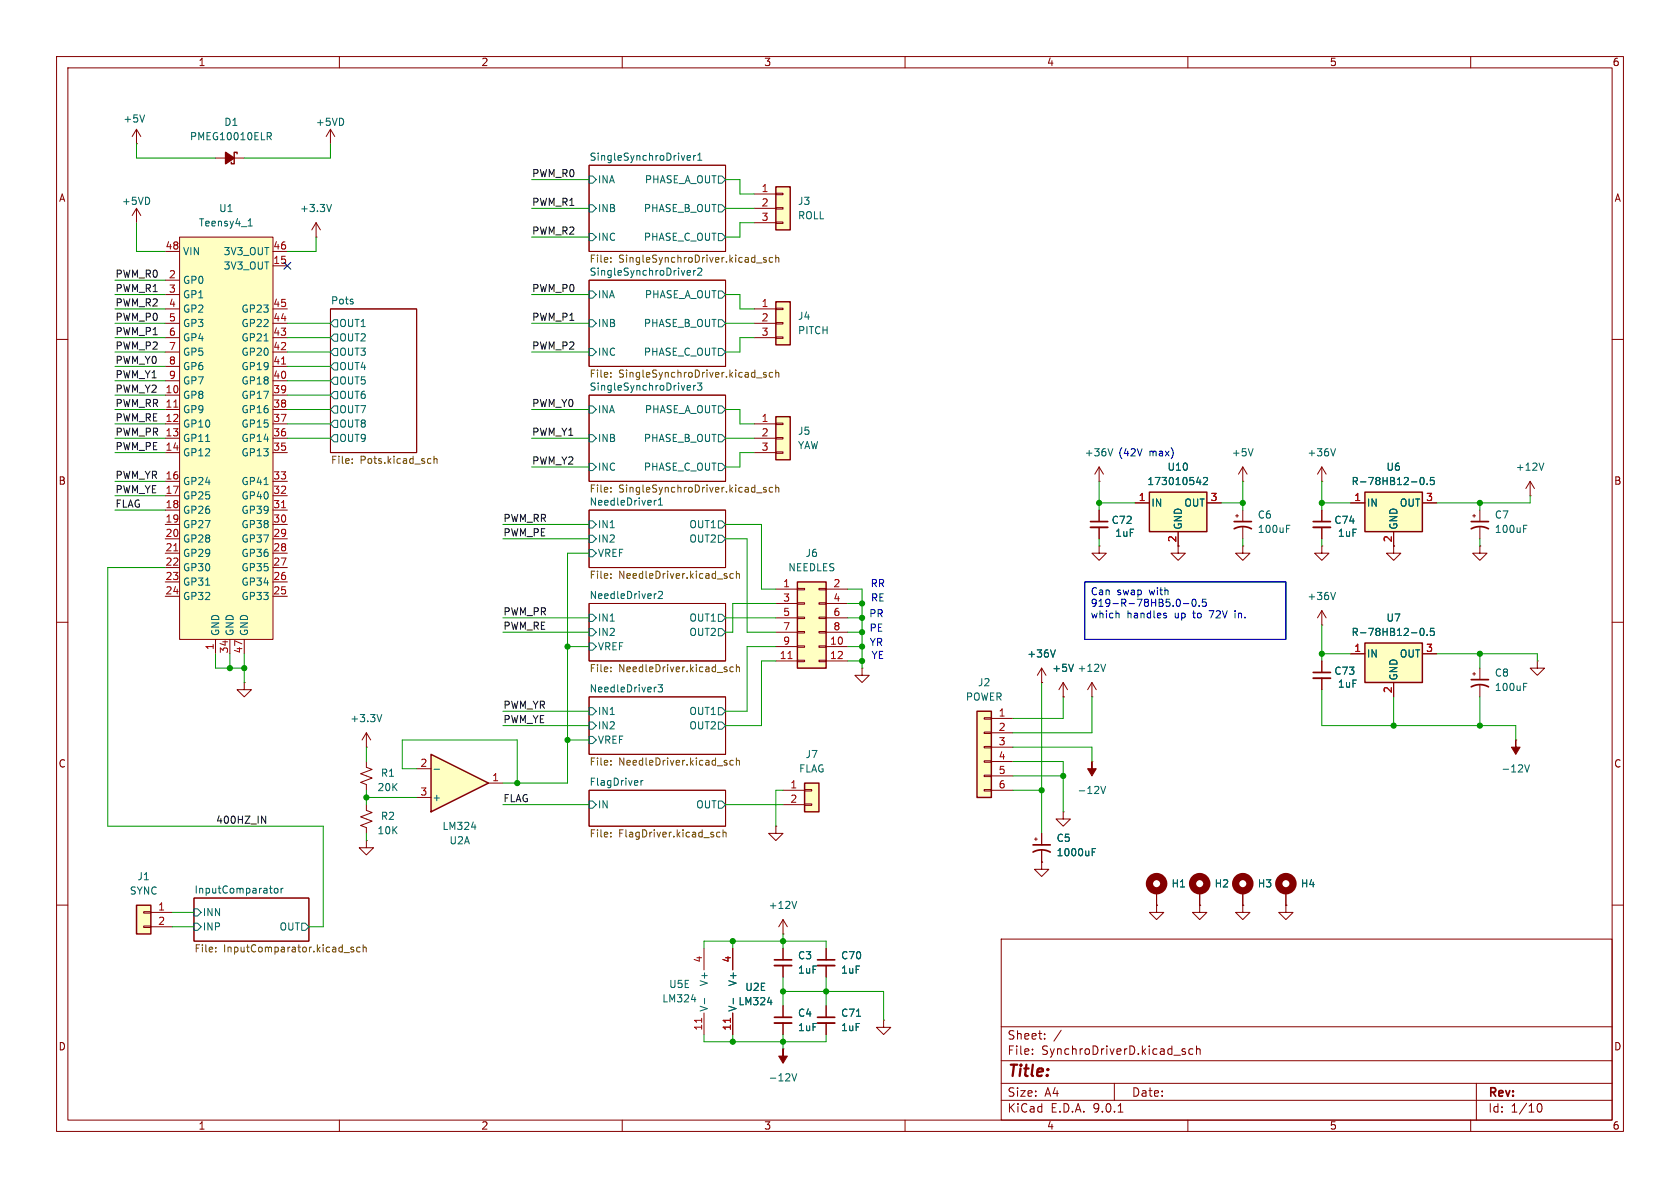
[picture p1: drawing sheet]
<svg xmlns="http://www.w3.org/2000/svg" width="297mm" height="210mm" viewBox="0 0 297 210" stroke-linecap="round" stroke-linejoin="round" font-family="sans-serif">
<g fill="none" stroke="#840000" stroke-width=".18">
<path d="M10 10h277v190h-277zM12 12h273v186h-273zM60 10v2M110 10v2M160 10v2M210 10v2M260 10v2M104.1 29.2h24.2v15.3h-24.2zM58.4 54.6h15.3v25.4h-15.3zM104.1 49.5h24.2v15.3h-24.2zM10 60h2M104.1 69.9h24.2v15.2h-24.2z"/>
<path d="M285 60h2M104.1 90.2h24.2v10.1h-24.2zM10 110h2M104.1 106.7h24.2v10.1h-24.2zM184.1 118.1l-.7 1.3M184.1 118.1l.8 1.3M184.1 118.1v2.6M285 110h2M104.1 139.7h24.2v6.4h-24.2zM104.1 123.2h24.2v10.2h-24.2zM184.1 120.7h.1M34.3 158.8h20.3v7.6h-20.3z"/>
<path d="M10 160h2M146 177.8v2M177 166h108v32h-108zM219.7 160v1.3h1.3l-1.3 1.3-1.3-1.3h1.3M219.7 160h.1M285 160h2M60 198v2M110 198v2M146 180.8v2.1M156.2 180.3v1.3h1.3l-1.3 1.3-1.3-1.3h1.3M156.2 180.3h.1M160 198v2"/>
<path d="M177 194.5h108M177 191.5h108M177 187.5h108M177 181.5h108M182.5 186.3v.1M182.5 185.5v.1M184.7 183.6v.1M184.7 182.8v.1M187.6 182.1l-1.3 2M197 191.5v3M197.7 196.6h.8M209.2 185.9l.3 .1 .1 .2-.2 .2h-.3"/>
<path d="M209.2 185.4l.3 .1M210 198v2M210.9 185.5l-.4-.1-.3 .3v.4l.1 .2h.6M211.5 185.5l.2-.1 .4 .1 .1 .9M211.5 184.9v1.5M260 198v2M261 191.5v6.5M271.7 195.7l.2-.5 .2-.1a.81 .81 0 0 1 .6 .6 .81 .81 0 0 1-.3 .8h-.4l-.3-.5"/>
</g>
<g fill="none" stroke="#006464" stroke-width=".18">
<path d="M104.1 36.2h.7l.6 .6-.6 .7h-.7zM104.1 31.1h.7l.6 .7-.6 .6h-.7zM121.5 28.2l.2 .1h.3M121.5 27.7l.2-.2h.2l.2 .2v.1l-.6 .1M122.6 27.5v.8M123 27.5l-.4 .2M123.4 28.3h.7M123.4 27.4l.3-.3v1.2M127 31.1h.6l.7 .7-.7 .6h-.6zM127 36.2h.6l.7 .6-.7 .7h-.6zM59.1 56.5h.6v1.3h-.6l-.7-.6zM59.1 59.1h.6v1.2h-.6l-.7-.6z"/>
<path d="M104.1 41.3h.7l.6 .6-.6 .6h-.7zM104.1 56.5h.7l.6 .7-.6 .6h-.7zM104.1 51.4h.7l.6 .7-.6 .6h-.7zM121.7 47.8l.3 .1 .1 .2-.6 .1M122 48.6l-.3 .1M122.6 47.8v.9M123 47.8l-.4 .3M124.1 47.7l-.8 1h.8M127 41.3h.6l.7 .6-.7 .6h-.6zM127 51.4h.6l.7 .7-.7 .6h-.6zM127 56.5h.6l.7 .7-.7 .6h-.6zM59.1 61.6h.6v1.3h-.6l-.7-.7z"/>
<path d="M59.1 64.1h.6v1.3h-.6l-.7-.6zM59.1 66.7h.6v1.2h-.6l-.7-.6zM59.1 69.2h.6v1.3h-.6l-.7-.6zM59.1 71.8h.6v1.2h-.6l-.7-.6zM59.1 74.3h.6v1.3h-.6l-.7-.7zM59.1 76.8h.6v1.3h-.6l-.7-.6zM104.1 61.6h.7l.6 .6-.6 .7h-.7zM104.1 76.8h.7l.6 .7-.6 .6h-.7zM104.1 71.8h.7l.6 .6-.6 .6h-.7zM121.7 68.1l.3 .1 .1 .2-.6 .2M122 68.9l-.3 .1M122.6 68.1v.9"/>
<path d="M123 68.1l-.4 .3M124.1 67.7l-.4 .5 .3 .1v.6l-.2 .1-.5-.1M127 61.6h.6l.7 .6-.7 .7h-.6zM127 71.8h.6l.7 .6-.7 .6h-.6zM127 76.8h.6l.7 .7-.7 .6h-.6zM104.1 92.1h.7l.6 .6-.6 .6h-.7zM104.1 94.6h.7l.6 .7-.6 .6h-.7zM104.1 97.2h.7l.6 .6-.6 .6h-.7zM104.1 81.9h.7l.6 .7-.6 .6h-.7zM116 88.4l-.3 .3M116.4 89.3h.7M116.8 88v1.3"/>
<path d="M127 92.1h.6l.7 .6-.7 .6h-.6zM127 94.6h.6l.7 .7-.7 .6h-.6zM127 81.9h.6l.7 .7-.7 .6h-.6zM104.1 108.6h.7l.6 .6-.6 .7h-.7zM104.1 111.1h.7l.6 .7-.6 .6h-.7zM104.1 113.7h.7l.6 .6-.6 .6h-.7zM115.9 105h.1M116.4 104.7l.5-.2 .2 .4-.8 .9h.8M127 108.6h.6l.7 .6-.7 .7h-.6zM127 111.1h.6l.7 .7-.7 .6h-.6zM186.6 114.9l-.5 1.2M104.1 125.1h.7l.6 .6-.6 .7h-.7z"/>
<path d="M104.1 127.6h.7l.6 .7-.6 .6h-.7zM104.1 130.2h.7l.6 .6-.6 .6h-.7zM113.3 138v.8M113.7 138l-.4 .2M115.9 121.5h.1M116.3 121h.8l-.4 .5 .4 .1v.6l-.2 .1-.6-.1M127 125.1h.6l.7 .6-.7 .7h-.6zM127 127.6h.6l.7 .7-.7 .6h-.6zM48.5 157.1l.2-.1 .4 .1v.5l-.1 .2-.3 .1-.2-.1zM49.7 157v.9M50.1 157l-.4 .3M104.1 141.6h.7l.6 .6-.6 .7h-.7z"/>
<path d="M127 141.6h.6l.7 .6-.7 .7h-.6zM34.3 163.2h.6l.7 .6-.7 .7h-.6zM34.3 160.7h.6l.7 .6-.7 .6h-.6zM53.3 163.2h.7l.6 .6-.6 .7h-.7zM151.4 179.7h.7"/>
</g>
<g fill="none" stroke="#725600" stroke-width=".18">
<path d="M108 46.2v.2M108 45.6v.1M133.8 46.5h.9M135.4 45.6l-.3-.1-.1 .2v.2l.4 .1v.3h-.4M136.6 45.6l-.4-.1-.2 .3 .1 .5h.5M137.1 45.6l.2-.1 .3 .1 .1 .8M137.1 45.1v1.3M108 65.9v.1M108 66.6v.1M133.8 66.8h.9M135.4 65.9l-.3-.1-.1 .2v.2l.4 .1v.3h-.4M136.6 65.9l-.4-.1-.2 .3 .1 .5h.5"/>
<path d="M137.1 65.4v1.3M137.1 66l.2-.2 .3 .1 .1 .8M62.3 81.8v.1M62.3 81.1v.2M75.8 81.1h.4M76.2 81.9h-.4M76.7 81.2l.2-.1h.3l.1 .8M76.7 80.6v1.3M108 86.2v.1M108 86.9v.1M133.8 87.1h.9M135.4 86.2h-.3l-.1 .1v.2l.4 .1v.3h-.4"/>
<path d="M136.6 86.2h-.4l-.2 .2 .1 .5h.5M137.1 85.7v1.3M137.1 86.3l.2-.1h.3l.1 .8M108 101.5v.1M108 102.1v.1M108 118v.1M108 118.6v.1M128.5 101.9v.3M128.5 118.4v.3M129.6 101.5l-.3-.1-.3 .2 .2 .6h.4M129.6 118l-.3-.1-.3 .2 .2 .6h.4M130.2 101v1.2"/>
<path d="M130.2 117.5v1.2M130.2 101.5l.2-.1 .3 .1v.7M130.2 118l.2-.1 .3 .1v.7M108 134.5v.1M108 135.1v.2M128.5 134.9v.3M129.6 134.5l-.3-.1-.3 .3 .2 .5h.4M130.2 134.5l.2-.1 .3 .1v.8M130.2 134v1.3M108 147.2v.1M108 147.8v.2M127.3 147.2l-.4-.1-.2 .3 .1 .5h.5"/>
<path d="M127.8 147.2l.2-.1 .3 .1 .1 .8M127.8 146.7v1.3M38.1 168.2v.1M38.1 167.5v.1M60.8 168.4h1M62.5 167.5l-.3-.1-.2 .2 .1 .2 .4 .1v.3h-.5M63.7 167.5l-.4-.1-.2 .3 .1 .5h.5M64.2 167.6l.2-.2 .3 .1v.8M64.2 167v1.3"/>
</g>
<path d="M144.5 179.8h3.1" fill="none" stroke="#840000" stroke-width=".3"/>
<path d="M144.5 180.8h3.1" fill="none" stroke="#840000" stroke-width=".33"/>
<path d="M137.2 73.7h2.5v7.6h-2.5z" fill="#ffffc2"/>
<path d="M137.2 73.7h2.5v7.6h-2.5z" fill="none" stroke="#840000" stroke-width=".25"/>
<path d="M133.3 74.9h3.9M133.3 77.5h3.9M137.2 74.8h1.2v.3h-1.2zM137.2 77.3h1.2v.3h-1.2zM137.2 79.9h1.2v.2h-1.2zM133.3 80h3.9" fill="none" stroke="#840000" stroke-width=".18"/>
<path d="M137.2 53.3h2.5v7.7h-2.5z" fill="#ffffc2"/>
<path d="M137.2 53.3h2.5v7.7h-2.5z" fill="none" stroke="#840000" stroke-width=".25"/>
<g fill="none" stroke="#840000" stroke-width=".18">
<path d="M133.3 54.6h3.9M133.3 57.2h3.9M133.3 59.7h3.9M137.2 54.5h1.2v.2h-1.2zM137.2 57h1.2v.3h-1.2zM137.2 59.6h1.2v.2h-1.2zM64.8 132.1h.1M64.8 129.5l-.8 1.3M64.8 129.5l.7 1.3M64.8 129.5v2.6M212.1 157.5v2.5M219.7 157.5v2.5"/>
<path d="M138.4 165.1h.1M138.4 162.6l-.7 1.2M138.4 162.6l.8 1.2M138.4 162.6v2.5M227.3 160v1.3h1.3l-1.3 1.3-1.2-1.3h1.2M227.3 160h.1"/>
</g>
<path d="M67.5 126.3l-.4 1.3M140.8 159.3l-.4 1.3" fill="none" stroke="#006464" stroke-width=".18"/>
<g fill="none" stroke="#840000" stroke-width="1.3">
<circle cx="212.1" cy="156.2" r="1.27"/>
<circle cx="219.7" cy="156.2" r="1.27"/>
</g>
<path d="M172.7 125.7h2.6v15.3h-2.6z" fill="#ffffc2"/>
<path d="M172.7 125.7h2.6v15.3h-2.6z" fill="none" stroke="#840000" stroke-width=".25"/>
<g fill="none" stroke="#840000" stroke-width=".18">
<path d="M219.7 85.1h.1M219.7 82.6l-.8 1.2M219.7 82.6l.8 1.2M219.7 82.6v2.5M174 126.9h1.3v.2h-1.3zM174 129.4h1.3v.3h-1.3zM174 132h1.3v.2h-1.3zM174 134.5h1.3v.2h-1.3zM174 137h1.3v.3h-1.3zM174 139.6h1.3v.2h-1.3zM175.3 127h3.8M175.3 129.5h3.8"/>
<path d="M175.3 132.1h3.8M175.3 134.6h3.8M175.3 137.2h3.8M175.3 139.7h3.8M227.3 157.5v2.5M212.1 160v1.3h1.3l-1.3 1.3-1.3-1.3h1.3M212.1 160h.1"/>
</g>
<circle cx="227.3" cy="156.2" r="1.27" fill="none" stroke="#840000" stroke-width="1.3"/>
<path d="M221.5 79.3l-.4 1.3" fill="none" stroke="#006464" stroke-width=".18"/>
<path d="M203.2 87h10.2v7h-10.2z" fill="#ffffc2"/>
<path d="M203.2 87h10.2v7h-10.2z" fill="none" stroke="#840000" stroke-width=".25"/>
<g fill="none" stroke="#840000" stroke-width=".18">
<path d="M194.3 85.1h.1M194.3 82.6l-.8 1.2M194.3 82.6l.8 1.2M194.3 82.6v2.5M200.7 88.9h2.5M208.3 94v2.5M213.4 88.9h2.5M218.4 91.2h.5M218.7 90.9v.5M219.7 90.2v2M219.7 93.2v2.1M64.8 134.6v1l1 .4-2 .8 2 .7-2 .8 1 .4v1"/>
<path d="M188 123.2h.1M188 120.7l-.8 1.2M188 120.7l.7 1.2M188 120.7v2.5"/>
</g>
<path d="M196.7 79.3l-.4 1.3M211.5 85.2h.8M212.2 84.8v.9M212.8 84.5l.4-.1 .3 .4-.8 .9h.8M227.4 93.5h.5M227.4 92.9h.6M189.8 117.4l-.4 1.3" fill="none" stroke="#006464" stroke-width=".18"/>
<path d="M218.2 93.5a3.2 3.2 0 0 1 3 0M218.2 92.2h3" fill="none" stroke="#840000" stroke-width=".3"/>
<path d="M142.2 138.4h2.6v5.1h-2.6z" fill="#ffffc2"/>
<path d="M142.2 138.4h2.6v5.1h-2.6z" fill="none" stroke="#840000" stroke-width=".25"/>
<path d="M233.7 116.8v2.1M233.7 119.9v2M138.4 139.7h3.8M142.2 139.6h1.3v.2h-1.3zM137.2 146.1v1.2h1.2l-1.2 1.3-1.3-1.3h1.3M137.2 146.1h.1M138.4 142.2h3.8M142.2 142.1h1.3v.3h-1.3z" fill="none" stroke="#840000" stroke-width=".18"/>
<path d="M232.2 118.9h3" fill="none" stroke="#840000" stroke-width=".3"/>
<path d="M232.2 119.9h3" fill="none" stroke="#840000" stroke-width=".33"/>
<path d="M241.3 113.7h10.2v7h-10.2z" fill="#ffffc2"/>
<path d="M241.3 113.7h10.2v7h-10.2z" fill="none" stroke="#840000" stroke-width=".25"/>
<g fill="none" stroke="#840000" stroke-width=".18">
<path d="M194.3 96.5v1.3h1.3l-1.3 1.3-1.3-1.3h1.3M194.3 96.5h.1M194.3 90.2v2M194.3 93.2v2.1M208.3 96.5v1.3h1.2l-1.2 1.3-1.3-1.3h1.3M219.7 96.5v1.3h1.3l-1.3 1.3-1.3-1.3h1.3M219.7 96.5h.1M260.3 91.2h.6M260.6 90.9v.5M261.6 96.5v1.3h1.3l-1.3 1.3-1.3-1.3h1.3M261.6 96.5h.1M261.6 90.2v2"/>
<path d="M261.6 93.2v2.1M270.5 87.6h.1M270.5 85.1l-.8 1.3M270.5 85.1l.8 1.3M270.5 85.1v2.5M233.7 110.5h.1M233.7 108l-.8 1.2M233.7 108l.7 1.2M233.7 108v2.5M238.8 115.6h2.5M251.5 115.6h2.5M271.8 116.8v1.3h1.2l-1.2 1.3-1.3-1.3h1.3"/>
<path d="M271.8 116.8h.1M193 123.2h.1M193 120.7l-.7 1.2M193 120.7l.8 1.2M193 120.7v2.5M246.4 120.7v2.5M268 130.8h.1M64.8 142.2v1.1l1 .3-2 .8 2 .8-2 .7 1 .4v1M182.9 148.3h.5M183.1 148.1v.5M184.1 152.4v1.3h1.3l-1.3 1.2-1.2-1.2h1.2M184.1 152.4h.1"/>
<path d="M184.1 147.3v2.1M184.1 150.4v2M188 143.5v1.3h1.2l-1.2 1.3-1.3-1.3h1.3M188 143.5h.1M204.5 157.5v2.5M124.5 167.6v3.9M124.5 179.1v3.8M129.5 167.6v3.9M129.5 179.1v3.8M138.4 177.8v2M204.5 160v1.3h1.2l-1.2 1.3-1.3-1.3h1.3M204.5 160h.1"/>
<path d="M138.4 185.4h.1M138.4 180.8v2.1"/>
</g>
<g fill="none" stroke="#006464" stroke-width=".18">
<path d="M269.4 93.5h.4M269.4 92.9h.6M272.9 81.9l-.4 1.2M195.5 117.4l-.5 1.3M236.1 104.7l-.4 1.3M251.2 111.2l.1-.1a.68 .68 0 0 1 .5 .6 .68 .68 0 0 1-.5 .6l-.1-.1-.2-.3zM252.3 112.2v.1M253.5 111.1h-.6v.6l.1-.1h.5l.1 .2-.1 .4-.2 .1-.4-.1M269.5 135.2l.5 1.3 .4-1.3M193.1 150.6h.4M193.1 150h.6M122.2 176.7h.8"/>
<path d="M124.6 176.5v1M129.6 176.5v1M135.7 177.2h.8M140 189.8l.4 1.3 .4-1.3"/>
</g>
<path d="M192.8 92.2h3M260.1 93.5a3.2 3.2 0 0 1 3 0M260.1 92.2h3M182.6 150.6a3.2 3.2 0 0 1 3.1 0M182.6 149.4h3.1M136.9 179.8h3.1" fill="none" stroke="#840000" stroke-width=".3"/>
<path d="M192.8 93.2h3M136.9 180.8h3.1" fill="none" stroke="#840000" stroke-width=".33"/>
<path d="M124 180v.7M129.1 180v.7" fill="none" stroke="#a90000" stroke-width=".18"/>
<g fill="#840000" stroke="#840000" stroke-width=".18">
<path d="M268 130.8v1.3h.7l-.7 1.3-.8-1.3h.8z"/>
<path d="M138.4 185.4v1.3h.8l-.8 1.3-.7-1.3h.7z"/>
</g>
<circle cx="204.5" cy="156.2" r="1.27" fill="none" stroke="#840000" stroke-width="1.3"/>
<path d="M31.7 41.9h16.6v71.1h-16.6z" fill="#ffffc2"/>
<g fill="none" stroke="#840000" stroke-width=".18">
<path d="M29.2 44.5h2.5M29.2 49.5h2.5M29.2 52.1h2.5M29.2 54.6h2.5M29.2 57.2h2.5M29.2 59.7h2.5M31.7 41.9h16.6v71.1h-16.6zM48.3 44.5h2.5M48.3 54.6h2.5M48.3 57.2h2.5M48.3 59.7h2.5M48.3 47h2.5"/>
<path d="M29.2 62.2h2.5M29.2 64.8h2.5M29.2 67.3h2.5M29.2 69.9h2.5M29.2 72.4h2.5M29.2 74.9h2.5M29.2 77.5h2.5M48.3 62.2h2.5M48.3 64.8h2.5M48.3 67.3h2.5M48.3 69.9h2.5M48.3 72.4h2.5"/>
<path d="M48.3 74.9h2.5M48.3 77.5h2.5M29.2 80h2.5M29.2 85.1h2.5M29.2 87.6h2.5M29.2 90.2h2.5M29.2 92.7h2.5M29.2 95.3h2.5M29.2 97.8h2.5M48.3 80h2.5M48.3 85.1h2.5M48.3 87.6h2.5"/>
<path d="M48.3 90.2h2.5M48.3 92.7h2.5M48.3 95.3h2.5M48.3 97.8h2.5M233.7 96.5v1.3h1.2l-1.2 1.3-1.3-1.3h1.3M233.7 96.5h.1M233.7 90.2v2M233.7 93.2v2.1M246.4 96.5v1.3h1.2l-1.2 1.3-1.3-1.3h1.3M29.2 100.3h2.5M29.2 102.9h2.5M29.2 105.4h2.5"/>
<path d="M38.1 113v2.6M40.6 113v2.6M43.2 113v2.6M48.3 100.3h2.5M48.3 102.9h2.5M48.3 105.4h2.5M193 134.6h.1M64.8 148.6v1.3h1.2l-1.2 1.2-1.3-1.2h1.3M64.8 148.6h.1M146 167.6v2.1M146 170.7v2"/>
</g>
<path d="M30.7 72h.7M49.8 64.4h.7M30.7 97.4h.7M49.8 89.8h.7" fill="none" stroke="#a90000" stroke-width=".18"/>
<path d="M43.9 39.9h.7M44 39l.2-.3v1.2M36.3 78h.8M46.7 60.3h.7M46.7 85.7h.7M36.3 103.4h.8M194.6 139l.4 1.3 .5-1.3" fill="none" stroke="#006464" stroke-width=".18"/>
<path d="M193 134.6v1.3h.8l-.8 1.3-.7-1.3h.7z" fill="#840000" stroke="#840000" stroke-width=".18"/>
<path d="M232.2 92.2h3M144.5 169.7h3.1" fill="none" stroke="#840000" stroke-width=".3"/>
<path d="M232.2 93.2h3M144.5 170.7h3.1" fill="none" stroke="#840000" stroke-width=".33"/>
<path d="M241.3 87h10.2v7h-10.2z" fill="#ffffc2"/>
<path d="M241.3 87h10.2v7h-10.2z" fill="none" stroke="#840000" stroke-width=".25"/>
<path d="M233.7 85.1h.1M233.7 82.6l-.8 1.2M233.7 82.6l.7 1.2M233.7 82.6v2.5M238.8 88.9h2.5M246.4 94v2.5M251.5 88.9h2.5" fill="none" stroke="#840000" stroke-width=".18"/>
<path d="M236.1 79.3l-.4 1.3M251.2 84.5l.1-.1a.68 .68 0 0 1 .5 .6 .68 .68 0 0 1-.5 .7l-.1-.2-.2-.3zM252.3 85.5v.2M253.5 84.4h-.6v.6l.1-.1h.5l.1 .2-.1 .4-.2 .2-.4-.2" fill="none" stroke="#006464" stroke-width=".18"/>
<path d="M76.2 133.4l10.2 5-10.2 5.1z" fill="#ffffc2"/>
<path d="M41.9 27.2v-.3h-.5v2.1h-.5v-.3M76.2 133.4l10.2 5-10.2 5.1z" fill="none" stroke="#840000" stroke-width=".25"/>
<g fill="none" stroke="#840000" stroke-width=".18">
<path d="M24.1 25.4h.1M24.1 22.9l.8 1.2M24.1 22.9l-.7 1.2M24.1 22.9v2.5M24.1 36.8v2.6M24.1 36.8l-.7 1.3M24.1 36.8l.8 1.3M38.1 27.9h5.1M55.9 39.4l-.8 1.2M55.9 39.4l.7 1.2M55.9 39.4v2.5M58.4 22.9l-.7 1.2"/>
<path d="M58.4 22.9l.8 1.2M58.4 22.9v2.5M55.9 41.9h.1M152.4 118.1v1.3h1.3l-1.3 1.3-1.3-1.3h1.3M152.4 118.1h.1M260.3 119.1h.6M260.6 118.9v.5M261.6 118.1v2M73.7 135.9h2.5M86.4 138.4h2.5M261.6 121.2v2M73.7 141h2.5"/>
<path d="M138.4 167.6v2.1M138.4 170.7v2"/>
</g>
<path d="M25.6 20.3l-.5 1.3M47.2 23.4h.5l.3 .3-.2 .3-.6 .1M47.5 24.1l.5 .6M58.6 36.1l-.4 1.3M76.7 136h1M269.4 121.4h.4M269.4 120.8h.6M83.4 146.2h.8" fill="none" stroke="#006464" stroke-width=".18"/>
<path d="M260.1 121.4a3.2 3.2 0 0 1 3 0M260.1 120.1h3M136.9 169.7h3.1" fill="none" stroke="#840000" stroke-width=".3"/>
<path d="M136.9 170.7h3.1" fill="none" stroke="#840000" stroke-width=".33"/>
<path d="M39.9 26.9l1.5 1-1.5 1.1z" fill="#840000" stroke="#840000" stroke-width=".25"/>
<path d="M137.2 33h2.5v7.6h-2.5z" fill="#ffffc2"/>
<path d="M137.2 33h2.5v7.6h-2.5z" fill="none" stroke="#840000" stroke-width=".25"/>
<path d="M133.3 34.3h3.9M133.3 36.8h3.9M133.3 39.4h3.9M137.2 34.2h1.2v.2h-1.2zM137.2 36.7h1.2v.3h-1.2zM137.2 39.2h1.2v.3h-1.2zM43.2 120.7v1.2h1.2l-1.2 1.3-1.3-1.3h1.3M43.2 120.7h.1" fill="none" stroke="#840000" stroke-width=".18"/>
<path d="M141 102.9h5v15.2h-5z" fill="#ffffc2"/>
<path d="M141 102.9h5v15.2h-5z" fill="none" stroke="#840000" stroke-width=".25"/>
<g fill="none" stroke="#840000" stroke-width=".18">
<path d="M137.2 104.1h3.8M137.2 106.7h3.8M137.2 109.2h3.8M137.2 111.8h3.8M137.2 114.3h3.8M137.2 116.8h3.8M141 104h1.2v.3h-1.2zM141 106.6h1.2v.2h-1.2zM141 109.1h1.2v.2h-1.2zM141 111.6h1.2v.3h-1.2zM141 114.2h1.2v.2h-1.2zM141 116.7h1.2v.3h-1.2z"/>
<path d="M144.8 104h1.2v.3h-1.2zM144.8 106.6h1.2v.2h-1.2zM144.8 109.1h1.2v.2h-1.2zM144.8 111.6h1.2v.3h-1.2zM144.8 114.2h1.2v.2h-1.2zM144.8 116.7h1.2v.3h-1.2zM146 104.1h3.9M146 106.7h3.9M146 109.2h3.9M146 111.8h3.9M146 114.3h3.9M146 116.8h3.9"/>
</g>
<path d="M139.3 116.4h.7" fill="none" stroke="#a90000" stroke-width=".18"/>
<path d="M24.1 160h2.6v5.1h-2.6z" fill="#ffffc2"/>
<path d="M24.1 160h2.6v5.1h-2.6z" fill="none" stroke="#840000" stroke-width=".25"/>
<g fill="none" stroke="#840000" stroke-width=".18">
<path d="M194.3 90.2v2M194.3 93.2v2.1M200.7 88.9h2.5M208.3 94v2.5M213.4 88.9h2.5M233.7 90.2v2M233.7 93.2v2.1M238.8 88.9h2.5M246.4 94v2.5M251.5 88.9h2.5M233.7 116.8v2.1M233.7 119.9v2"/>
<path d="M238.8 115.6h2.5M251.5 115.6h2.5M184.1 120.7h.1M188 123.2h.1M246.4 120.7v2.5M184.1 152.4h.1M184.1 147.3v2.1M184.1 150.4v2M204.5 157.5v2.5M212.1 157.5v2.5M219.7 157.5v2.5M227.3 157.5v2.5"/>
<path d="M25.4 161.2h1.3v.2h-1.3zM25.4 163.7h1.3v.3h-1.3zM26.7 161.3h3.8M26.7 163.8h3.8M129.5 167.6v3.9M129.5 179.1v3.8M138.4 167.6v2.1M138.4 170.7v2M138.4 177.8v2M146 167.6v2.1M146 170.7v2M146 177.8v2"/>
<path d="M204.5 160h.1M212.1 160h.1M219.7 160h.1M227.3 160h.1M138.4 180.8v2.1M146 180.8v2.1"/>
</g>
<path d="M46.2 144.3l.8 1.2v-1.2" fill="none" stroke="#0f0f0f" stroke-width=".18"/>
<g fill="none" stroke="#009600" stroke-width=".18">
<path d="M24.1 39.4v5.1h5.1M24.1 25.4v2.5h14M58.4 25.4v2.5h-15.2M94 31.8h10.1M94 36.8h10.1M128.3 31.8h2.5v2.5h2.5M128.3 36.8h5M133.3 39.4h-2.5v2.5h-2.5M20.3 57.2h8.9M20.3 52.1h8.9M20.3 54.6h8.9M20.3 59.7h8.9"/>
<path d="M20.3 49.5h8.9M50.8 57.2h7.6M50.8 59.7h7.6M55.9 41.9v2.6h-5.1M94 57.2h10.1M94 52.1h10.1M94 41.9h10.1M128.3 57.2h5M128.3 52.1h2.5v2.5h2.5M133.3 59.7h-2.5v2.5h-2.5M20.3 62.2h8.9M20.3 72.4h8.9"/>
<path d="M20.3 74.9h8.9M20.3 77.5h8.9M20.3 67.3h8.9M20.3 69.9h8.9M20.3 64.8h8.9M50.8 62.2h7.6M50.8 72.4h7.6M50.8 74.9h7.6M50.8 77.5h7.6M50.8 67.3h7.6M50.8 69.9h7.6M50.8 64.8h7.6"/>
<path d="M94 62.2h10.1M94 72.4h10.1M94 77.5h10.1M128.3 72.4h2.5v2.5h2.5M128.3 77.5h5M20.3 80h8.9M20.3 90.2h8.9M20.3 87.6h8.9M20.3 85.1h8.9M88.9 95.3h15.2M88.9 92.7h15.2M94 82.6h10.1"/>
<path d="M104.1 97.8h-3.8v40.6h-11.4M128.3 95.3h3.8v16.5h5.1M128.3 92.7h6.3v11.4h2.6M133.3 80h-2.5v2.6h-2.5M194.3 85.1v5.1M194.3 95.3v1.2M194.3 88.9h6.4M215.9 88.9h3.8M219.7 85.1v5.1M219.7 95.3v1.2M233.7 88.9h5.1M233.7 85.1v5.1"/>
<path d="M233.7 95.3v1.2M261.6 88.9v1.3M261.6 95.3v1.2M270.5 87.6v1.3h-16.5M29.2 100.3h-10.2v45.8h38.1v17.7h-2.5M38.1 115.6v2.5h5.1M40.6 115.6v2.5M43.2 115.6v5.1M88.9 109.2h15.2M88.9 111.8h15.2M100.3 114.3h3.8M128.3 109.2h8.9"/>
<path d="M137.2 106.7h-7.7v5.1h-1.2M137.2 114.3h-5.1v11.4h-3.8M137.2 116.8h-2.6v11.5h-6.3M149.9 114.3h2.5M149.9 116.8h2.5M149.9 106.7h2.5M149.9 104.1h2.5v14M149.9 109.2h2.5M149.9 111.8h2.5M233.7 110.5v6.3M233.7 115.6h5.1M254 115.6h17.8v1.2"/>
<path d="M261.6 115.6v2.5M64.8 132.1v2.5M64.8 139.7v2.5M73.7 135.9h-2.6v-5.1h20.3v7.6M88.9 125.7h15.2M88.9 128.3h15.2M100.3 130.8h3.8M138.4 139.7h-1.2v6.4M179.1 139.7h5M179.1 134.6h8.9v8.9M179.1 137.2h8.9M179.1 132.1h13.9v2.5"/>
<path d="M184.1 120.7v26.6M188 123.2v3.8h-8.9M193 123.2v6.3h-13.9M233.7 121.9v6.4h34.3v2.5M246.4 123.2v5.1M261.6 123.2v5.1M64.8 147.3v1.3M64.8 141h8.9M88.9 142.2h15.2M128.3 142.2h10.1M30.5 163.8h3.8M30.5 161.3h3.8"/>
<path d="M124.5 167.6v-1.2h21.5v1.2M129.5 166.4v1.2M138.4 165.1v2.5M138.4 172.7v5.1M138.4 175.3h17.8v5M146 172.7v5.1M124.5 182.9v1.3h21.5v-1.3M129.5 182.9v1.3M138.4 182.9v2.5"/>
</g>
<path d="M50.2 46.4l1.2 1.2M51.4 46.4l-1.2 1.2" fill="none" stroke="#000084" stroke-width=".18"/>
<path d="M201.9 79.3l-.4 1.3M191.8 102.9h35.5v10.1h-35.5zM197.7 108.4l.1 .2v.6M205.9 108.8l.3 .1v.2l-.1 .1h-.3M205.9 108.4h.3M208.5 106l.2 .4-.2 .7M209.2 106.7h1M210.9 106l.1-.1a.68 .68 0 0 1 .5 .7 .68 .68 0 0 1-.5 .6 .84 .84 0 0 1-.1-1.2zM212 107.1v.1M213.2 105.9h-.6l-.1 .6 .2-.1 .4 .1 .2 .1-.1 .5-.2 .1-.5-.1M218.3 108v.1M218.3 108.4v.8" fill="none" stroke="#0000c2" stroke-width=".18"/>
<g fill="none" stroke="#006464" stroke-width=".18">
<path d="M211.5 85.2h.8M212.2 84.8v.9M212.8 84.5l.4-.1 .3 .4-.8 .9h.8M251.2 84.5l.1-.1a.68 .68 0 0 1 .5 .6 .68 .68 0 0 1-.5 .7l-.1-.2-.2-.3zM252.3 85.5v.2M253.5 84.4h-.6v.6l.1-.1h.5l.1 .2-.1 .4-.2 .2-.4-.2M186.6 114.9l-.5 1.2M189.8 117.4l-.4 1.3M251.2 111.2l.1-.1a.68 .68 0 0 1 .5 .6 .68 .68 0 0 1-.5 .6l-.1-.1-.2-.3zM252.3 112.2v.1M253.5 111.1h-.6v.6l.1-.1h.5l.1 .2-.1 .4-.2 .1-.4-.1M193.1 150.6h.4"/>
<path d="M193.1 150h.6M129.6 176.5v1M135.7 177.2h.8M151.4 179.7h.7"/>
</g>
<path d="M129.1 180v.7" fill="none" stroke="#a90000" stroke-width=".18"/>
<g fill="#009600" stroke="#009600" stroke-width=".18">
<circle cx="152.4" cy="109.2" r=".46"/>
<circle cx="194.3" cy="88.9" r=".46"/>
<circle cx="152.4" cy="111.8" r=".46"/>
<circle cx="219.7" cy="88.9" r=".46"/>
<circle cx="246.4" cy="128.3" r=".46"/>
<circle cx="261.6" cy="115.6" r=".46"/>
<circle cx="261.6" cy="128.3" r=".46"/>
<circle cx="261.6" cy="88.9" r=".46"/>
<circle cx="233.7" cy="115.6" r=".46"/>
<circle cx="233.7" cy="88.9" r=".46"/>
<circle cx="152.4" cy="114.3" r=".46"/>
<circle cx="152.4" cy="116.8" r=".46"/>
<circle cx="129.5" cy="184.2" r=".46"/>
<circle cx="146" cy="175.3" r=".46"/>
<circle cx="138.4" cy="184.2" r=".46"/>
<circle cx="138.4" cy="166.4" r=".46"/>
<circle cx="138.4" cy="175.3" r=".46"/>
<circle cx="188" cy="137.2" r=".46"/>
<circle cx="184.1" cy="139.7" r=".46"/>
<circle cx="129.5" cy="166.4" r=".46"/>
<circle cx="100.3" cy="130.8" r=".46"/>
<circle cx="100.3" cy="114.3" r=".46"/>
<circle cx="64.8" cy="141" r=".46"/>
<circle cx="91.4" cy="138.4" r=".46"/>
<circle cx="152.4" cy="106.7" r=".46"/>
<circle cx="40.6" cy="118.1" r=".46"/>
<circle cx="43.2" cy="118.1" r=".46"/>
</g>
<text font-size="2.8" fill="#840000" x="178" y="190.9">Title:</text>
<g font-size="2.1" fill="#840000">
<text x="178" y="184">Sheet:</text>
<text x="178" y="186.7">File:</text>
<text x="184.1" y="186.7">SynchroDriverD.kicad_sch</text>
<text x="178" y="196.9">KiCad</text>
<text x="178" y="194.1">Size:</text>
<text x="184.7" y="194.1">A4</text>
<text x="185.7" y="196.9">E.D.A.</text>
<text x="193.3" y="196.9">9.0.1</text>
<text x="200" y="194.1">Date:</text>
<text x="263" y="194.3">Rev:</text>
<text x="263" y="196.9">Id:</text>
<text x="267.1" y="196.9">1/10</text>
</g>
<g font-size="1.8" fill="#840000">
<text x="35" y="11.9">1</text>
<text x="85" y="11.9">2</text>
<text x="135" y="11.9">3</text>
<text x="185" y="11.9">4</text>
<text x="235" y="11.9">5</text>
<text x="285" y="11.9">6</text>
<text x="10.3" y="35.9">A</text>
<text x="285.3" y="35.9">A</text>
<text x="10.3" y="85.9">B</text>
<text x="285.3" y="85.9">B</text>
<text x="208" y="96" transform="rotate(-90 208 96)">2</text>
<text x="10.3" y="135.9">C</text>
<text x="285.3" y="135.9">C</text>
<text x="10.3" y="185.9">D</text>
<text x="285.3" y="185.9">D</text>
<text x="35" y="199.9">1</text>
<text x="85" y="199.9">2</text>
<text x="135" y="199.9">3</text>
<text x="185" y="199.9">4</text>
<text x="235" y="199.9">5</text>
<text x="285" y="199.9">6</text>
</g>
<g font-size="1.8" fill="#006464">
<text x="21.7" y="21.9">+5V</text>
<text x="39.6" y="22.5">D1</text>
<text x="55.7" y="22.5">+5VD</text>
<text x="33.5" y="25">PMEG10010ELR</text>
<text x="104.1" y="28.5">SingleSynchroDriver1</text>
<text x="105.6" y="32.6">INA</text>
<text x="113.9" y="32.6">PHASE_A_OUT</text>
<text x="21.5" y="36.4">+5VD</text>
<text x="35.1" y="40.2">Teensy4_1</text>
<text x="38.6" y="37.7">U1</text>
<text x="52.9" y="37.7">+3.3V</text>
<text x="105.6" y="37.7">INB</text>
<text x="113.7" y="37.7">PHASE_B_OUT</text>
<text x="141" y="36.4">J3</text>
<text x="141" y="39">ROLL</text>
<text x="32.3" y="45.3">VIN</text>
<text x="39.4" y="45.3">3V3_OUT</text>
<text x="39.4" y="47.9">3V3_OUT</text>
<text x="104.1" y="46.8">File:</text>
<text x="105.6" y="42.8">INC</text>
<text x="109.4" y="46.8">SingleSynchroDriver.kicad_sch</text>
<text x="113.7" y="42.8">PHASE_C_OUT</text>
<text x="32.3" y="50.4">GP0</text>
<text x="32.3" y="52.9">GP1</text>
<text x="58.4" y="53.9">Pots</text>
<text x="104.1" y="48.8">SingleSynchroDriver2</text>
<text x="105.6" y="52.9">INA</text>
<text x="113.9" y="52.9">PHASE_A_OUT</text>
<text x="32.3" y="55.5">GP2</text>
<text x="32.3" y="58">GP3</text>
<text x="42.6" y="55.5">GP23</text>
<text x="42.6" y="58">GP22</text>
<text x="59.9" y="58">OUT1</text>
<text x="105.6" y="58">INB</text>
<text x="113.7" y="58">PHASE_B_OUT</text>
<text x="141" y="56.7">J4</text>
<text x="141" y="59.3">PITCH</text>
<text x="32.3" y="60.6">GP4</text>
<text x="32.3" y="63.1">GP5</text>
<text x="32.3" y="65.6">GP6</text>
<text x="42.6" y="60.6">GP21</text>
<text x="42.6" y="63.1">GP20</text>
<text x="42.6" y="65.6">GP19</text>
<text x="59.9" y="60.6">OUT2</text>
<text x="59.9" y="63.1">OUT3</text>
<text x="59.9" y="65.6">OUT4</text>
<text x="105.6" y="63.1">INC</text>
<text x="113.7" y="63.1">PHASE_C_OUT</text>
<text x="32.3" y="68.2">GP7</text>
<text x="32.3" y="70.7">GP8</text>
<text x="42.6" y="68.2">GP18</text>
<text x="42.6" y="70.7">GP17</text>
<text x="59.9" y="68.2">OUT5</text>
<text x="59.9" y="70.7">OUT6</text>
<text x="104.1" y="67.1">File:</text>
<text x="104.1" y="69.1">SingleSynchroDriver3</text>
<text x="109.4" y="67.1">SingleSynchroDriver.kicad_sch</text>
<text x="32.3" y="73.3">GP9</text>
<text x="32.3" y="75.8">GP10</text>
<text x="42.6" y="73.3">GP16</text>
<text x="42.6" y="75.8">GP15</text>
<text x="59.9" y="73.3">OUT7</text>
<text x="59.9" y="75.8">OUT8</text>
<text x="105.6" y="73.3">INA</text>
<text x="113.9" y="73.3">PHASE_A_OUT</text>
<text x="141" y="77.1">J5</text>
<text x="32.3" y="78.3">GP11</text>
<text x="32.3" y="80.9">GP12</text>
<text x="42.6" y="78.3">GP14</text>
<text x="42.6" y="80.9">GP13</text>
<text x="59.9" y="78.3">OUT9</text>
<text x="105.6" y="78.3">INB</text>
<text x="105.6" y="83.4">INC</text>
<text x="113.7" y="78.3">PHASE_B_OUT</text>
<text x="113.7" y="83.4">PHASE_C_OUT</text>
<text x="141" y="79.6">YAW</text>
<text x="191.7" y="80.9">+36V</text>
<text x="206.3" y="83.4">U10</text>
<text x="217.7" y="80.9">+5V</text>
<text x="231" y="80.9">+36V</text>
<text x="245" y="83.4">U6</text>
<text x="267.9" y="83.4">+12V</text>
<text x="32.3" y="86">GP24</text>
<text x="32.3" y="88.5">GP25</text>
<text x="42.6" y="86">GP41</text>
<text x="42.6" y="88.5">GP40</text>
<text x="104.1" y="89.5">NeedleDriver1</text>
<text x="202.7" y="86">173010542</text>
<text x="203.5" y="89.8">IN</text>
<text x="209.3" y="89.8">OUT</text>
<text x="238.8" y="86">R-78HB12-0.5</text>
<text x="241.6" y="89.8">IN</text>
<text x="247.4" y="89.8">OUT</text>
<text x="32.3" y="91">GP26</text>
<text x="32.3" y="93.6">GP27</text>
<text x="42.6" y="91">GP39</text>
<text x="42.6" y="93.6">GP38</text>
<text x="105.6" y="93.6">IN1</text>
<text x="121.8" y="93.6">OUT1</text>
<text x="196.4" y="92.8">C72</text>
<text x="197.1" y="95.1">1uF</text>
<text x="209.1" y="93.7" transform="rotate(-90 209.1 93.7)">GND</text>
<text x="222.3" y="91.9">C6</text>
<text x="222.3" y="94.4">100uF</text>
<text x="235.8" y="92.8">C74</text>
<text x="236.4" y="95.1">1uF</text>
<text x="247.2" y="93.7" transform="rotate(-90 247.2 93.7)">GND</text>
<text x="264.2" y="91.9">C7</text>
<text x="264.2" y="94.4">100uF</text>
<text x="32.3" y="96.1">GP28</text>
<text x="32.3" y="98.7">GP29</text>
<text x="32.3" y="101.2">GP30</text>
<text x="42.6" y="96.1">GP37</text>
<text x="42.6" y="98.7">GP36</text>
<text x="42.6" y="101.2">GP35</text>
<text x="105.6" y="96.1">IN2</text>
<text x="105.6" y="98.7">VREF</text>
<text x="121.8" y="96.1">OUT2</text>
<text x="139.3" y="101.2">NEEDLES</text>
<text x="142.3" y="98.7">J6</text>
<text x="32.3" y="103.7">GP31</text>
<text x="32.3" y="106.3">GP32</text>
<text x="42.6" y="103.7">GP34</text>
<text x="42.6" y="106.3">GP33</text>
<text x="104.1" y="106">NeedleDriver2</text>
<text x="231" y="106.3">+36V</text>
<text x="39" y="112.5" transform="rotate(-90 39 112.5)">GND</text>
<text x="41.5" y="112.5" transform="rotate(-90 41.5 112.5)">GND</text>
<text x="44" y="112.5" transform="rotate(-90 44 112.5)">GND</text>
<text x="105.6" y="110.1">IN1</text>
<text x="105.6" y="112.6">IN2</text>
<text x="121.8" y="110.1">OUT1</text>
<text x="121.8" y="112.6">OUT2</text>
<text x="238.8" y="112.6">R-78HB12-0.5</text>
<text x="245" y="110.1">U7</text>
<text x="105.6" y="115.2">VREF</text>
<text x="181.5" y="116.4">+36V</text>
<text x="185.9" y="119">+5V</text>
<text x="190.4" y="119">+12V</text>
<text x="235.8" y="119.5">C73</text>
<text x="241.6" y="116.4">IN</text>
<text x="247.4" y="116.4">OUT</text>
<text x="264.2" y="119.8">C8</text>
<text x="104.1" y="122.5">NeedleDriver3</text>
<text x="170.7" y="124.1">POWER</text>
<text x="172.8" y="121.5">J2</text>
<text x="236.4" y="121.8">1uF</text>
<text x="247.2" y="120.4" transform="rotate(-90 247.2 120.4)">GND</text>
<text x="264.2" y="122.4">100uF</text>
<text x="61.8" y="127.9">+3.3V</text>
<text x="105.6" y="126.6">IN1</text>
<text x="105.6" y="129.1">IN2</text>
<text x="105.6" y="131.7">VREF</text>
<text x="121.8" y="126.6">OUT1</text>
<text x="121.8" y="129.1">OUT2</text>
<text x="67.2" y="137.5">R1</text>
<text x="141.2" y="136.8">FLAG</text>
<text x="142.3" y="134.2">J7</text>
<text x="265.3" y="136.8">-12V</text>
<text x="66.6" y="140.1">20K</text>
<text x="76.3" y="141.8">+</text>
<text x="104.1" y="139">FlagDriver</text>
<text x="105.6" y="143.1">IN</text>
<text x="123" y="143.1">OUT</text>
<text x="190.4" y="140.6">-12V</text>
<text x="66.6" y="147.7">10K</text>
<text x="67.2" y="145.1">R2</text>
<text x="78.1" y="146.9">LM324</text>
<text x="79.4" y="149.5">U2A</text>
<text x="186.7" y="149">C5</text>
<text x="24.2" y="155.8">J1</text>
<text x="186.7" y="151.6">1000uF</text>
<text x="22.8" y="158.3">SYNC</text>
<text x="34.3" y="158">InputComparator</text>
<text x="135.8" y="160.9">+12V</text>
<text x="207" y="157.1">H1</text>
<text x="214.6" y="157.1">H2</text>
<text x="222.3" y="157.1">H3</text>
<text x="229.9" y="157.1">H4</text>
<text x="35.8" y="164.7">INP</text>
<text x="35.8" y="162.2">INN</text>
<text x="49.3" y="164.7">OUT</text>
<text x="141" y="169.8">C3</text>
<text x="141" y="172.3">1uF</text>
<text x="148.6" y="172.3">1uF</text>
<text x="148.6" y="169.8">C70</text>
<text x="117" y="177.4">LM324</text>
<text x="118.2" y="174.9">U5E</text>
<text x="125.3" y="178.9" transform="rotate(-90 125.3 178.9)">V-</text>
<text x="125.3" y="174.4" transform="rotate(-90 125.3 174.4)">V+</text>
<text x="130.4" y="178.9" transform="rotate(-90 130.4 178.9)">V-</text>
<text x="130.4" y="174.4" transform="rotate(-90 130.4 174.4)">V+</text>
<text x="130.4" y="177.9">LM324</text>
<text x="131.7" y="175.4">U2E</text>
<text x="141" y="179.9">C4</text>
<text x="148.6" y="179.9">C71</text>
<text x="141" y="182.5">1uF</text>
<text x="148.6" y="182.5">1uF</text>
<text x="135.8" y="191.4">-12V</text>
</g>
<g font-size="1.8" fill="#0f0f0f">
<text x="94" y="31.4">PWM_R0</text>
<text x="94" y="41.6">PWM_R2</text>
<text x="94" y="36.5">PWM_R1</text>
<text x="20.3" y="51.7">PWM_R1</text>
<text x="20.3" y="49.2">PWM_R0</text>
<text x="94" y="51.7">PWM_P0</text>
<text x="20.3" y="54.3">PWM_R2</text>
<text x="20.3" y="56.8">PWM_P0</text>
<text x="20.3" y="59.3">PWM_P1</text>
<text x="94" y="56.8">PWM_P1</text>
<text x="20.3" y="64.4">PWM_Y0</text>
<text x="20.3" y="61.9">PWM_P2</text>
<text x="94" y="61.9">PWM_P2</text>
<text x="20.3" y="67">PWM_Y1</text>
<text x="20.3" y="69.5">PWM_Y2</text>
<text x="20.3" y="77.1">PWM_PR 13</text>
<text x="20.3" y="74.6">PWM_RE 12</text>
<text x="20.3" y="72">PWM_RR 11</text>
<text x="94" y="72">PWM_Y0</text>
<text x="94" y="77.1">PWM_Y1</text>
<text x="20.3" y="79.7">PWM_PE 14</text>
<text x="94" y="82.2">PWM_Y2</text>
<text x="20.3" y="89.8">FLAG</text>
<text x="20.3" y="87.3">PWM_YE 17</text>
<text x="20.3" y="84.7">PWM_YR 16</text>
<text x="88.9" y="94.9">PWM_PE</text>
<text x="88.9" y="92.4">PWM_RR</text>
<text x="88.9" y="108.9">PWM_PR</text>
<text x="88.9" y="111.4">PWM_RE</text>
<text x="88.9" y="125.4">PWM_YR</text>
<text x="88.9" y="127.9">PWM_YE</text>
<text x="88.9" y="141.9">FLAG</text>
<text x="38.1" y="145.7">400HZ_IN</text>
</g>
<g font-size="1.8" fill="#a90000">
<text x="134.5" y="34">1</text>
<text x="134.5" y="36.6">2</text>
<text x="134.5" y="39.1">3</text>
<text x="29.2" y="44.2">48</text>
<text x="48.2" y="44.2">46</text>
<text x="48.2" y="46.7">15</text>
<text x="29.8" y="49.3">2</text>
<text x="29.8" y="51.8">3</text>
<text x="29.8" y="54.4">4</text>
<text x="29.8" y="56.9">5</text>
<text x="29.8" y="59.4">6</text>
<text x="48.2" y="54.4">45</text>
<text x="48.2" y="56.9">44</text>
<text x="48.2" y="59.4">43</text>
<text x="134.5" y="54.4">1</text>
<text x="134.5" y="56.9">2</text>
<text x="134.5" y="59.4">3</text>
<text x="29.8" y="62">7</text>
<text x="29.8" y="64.5">8</text>
<text x="48.2" y="62">42</text>
<text x="48.2" y="64.5">41</text>
<text x="29.2" y="69.6">10</text>
<text x="29.8" y="67.1">9</text>
<text x="48.2" y="67.1">40</text>
<text x="48.2" y="69.6">39</text>
<text x="48.2" y="72.1">38</text>
<text x="48.2" y="74.7">37</text>
<text x="48.2" y="77.2">36</text>
<text x="134.5" y="74.7">1</text>
<text x="134.5" y="77.2">2</text>
<text x="48.2" y="79.8">35</text>
<text x="134.5" y="79.8">3</text>
<text x="29.2" y="89.9">18</text>
<text x="48.2" y="84.8">33</text>
<text x="48.2" y="87.4">32</text>
<text x="48.2" y="89.9">31</text>
<text x="201.2" y="88.6">1</text>
<text x="213.9" y="88.6">3</text>
<text x="239.3" y="88.6">1</text>
<text x="252" y="88.6">3</text>
<text x="29.2" y="92.5">19</text>
<text x="29.2" y="95">20</text>
<text x="48.2" y="92.5">30</text>
<text x="48.2" y="95">29</text>
<text x="246.1" y="96" transform="rotate(-90 246.1 96)">2</text>
<text x="29.2" y="97.5">21</text>
<text x="29.2" y="100.1">22</text>
<text x="48.2" y="97.5">28</text>
<text x="48.2" y="100.1">27</text>
<text x="29.2" y="102.6">23</text>
<text x="29.2" y="105.2">24</text>
<text x="48.2" y="102.6">26</text>
<text x="48.2" y="105.2">25</text>
<text x="138.4" y="103.9">1</text>
<text x="138.4" y="106.4">3</text>
<text x="147.2" y="103.9">2</text>
<text x="147.2" y="106.4">4</text>
<text x="138.4" y="109">5</text>
<text x="138.4" y="111.5">7</text>
<text x="147.2" y="109">6</text>
<text x="147.2" y="111.5">8</text>
<text x="37.8" y="115" transform="rotate(-90 37.8 115)">1</text>
<text x="40.4" y="115.6" transform="rotate(-90 40.4 115.6)">34</text>
<text x="42.9" y="115.6" transform="rotate(-90 42.9 115.6)">47</text>
<text x="137.8" y="116.6">11</text>
<text x="138.4" y="114">9</text>
<text x="146.6" y="114">10</text>
<text x="146.6" y="116.6">12</text>
<text x="239.3" y="115.3">1</text>
<text x="252" y="115.3">3</text>
<text x="246.1" y="122.6" transform="rotate(-90 246.1 122.6)">2</text>
<text x="176.5" y="126.7">1</text>
<text x="176.5" y="129.3">2</text>
<text x="176.5" y="131.8">3</text>
<text x="74.2" y="135.6">2</text>
<text x="176.5" y="134.4">4</text>
<text x="176.5" y="136.9">5</text>
<text x="74.2" y="140.7">3</text>
<text x="86.9" y="138.2">1</text>
<text x="139.6" y="139.4">1</text>
<text x="139.6" y="142">2</text>
<text x="176.5" y="139.4">6</text>
<text x="27.9" y="161">1</text>
<text x="27.9" y="163.6">2</text>
<text x="124.2" y="170.3" transform="rotate(-90 124.2 170.3)">4</text>
<text x="129.3" y="170.3" transform="rotate(-90 129.3 170.3)">4</text>
<text x="124.2" y="182.3" transform="rotate(-90 124.2 182.3)">11</text>
<text x="129.3" y="182.3" transform="rotate(-90 129.3 182.3)">11</text>
</g>
<g font-size="1.8" fill="#725600">
<text x="58.4" y="82.3">File:</text>
<text x="63.6" y="82.3">Pots.kicad_sch</text>
<text x="104.1" y="87.4">File:</text>
<text x="109.4" y="87.4">SingleSynchroDriver.kicad_sch</text>
<text x="104.1" y="102.6">File:</text>
<text x="109.4" y="102.6">NeedleDriver.kicad_sch</text>
<text x="104.1" y="119.2">File:</text>
<text x="109.4" y="119.2">NeedleDriver.kicad_sch</text>
<text x="104.1" y="135.7">File:</text>
<text x="109.4" y="135.7">NeedleDriver.kicad_sch</text>
<text x="104.1" y="148.4">File:</text>
<text x="109.4" y="148.4">FlagDriver.kicad_sch</text>
<text x="34.3" y="168.7">File:</text>
<text x="39.5" y="168.7">InputComparator.kicad_sch</text>
</g>
<g font-size="1.8" fill="#0000c2">
<text x="197.6" y="80.9">(42V</text>
<text x="203.1" y="80.9">max)</text>
<text x="153.8" y="104">RR</text>
<text x="153.9" y="106.5">RE</text>
<text x="192.7" y="105.5">Can</text>
<text x="192.7" y="107.6">919-R-78HB5.0-0.5</text>
<text x="197.5" y="105.5">swap</text>
<text x="203.3" y="105.5">with</text>
<text x="153.6" y="109.3">PR</text>
<text x="153.6" y="111.9">PE</text>
<text x="192.7" y="109.6">which</text>
<text x="199.2" y="109.6">handles</text>
<text x="207.8" y="109.6">up</text>
<text x="211.2" y="109.6">to</text>
<text x="214.3" y="109.6">72V</text>
<text x="219" y="109.6">in.</text>
<text x="153.7" y="114.4">YR</text>
<text x="154" y="116.7">YE</text>
</g>
</svg>
